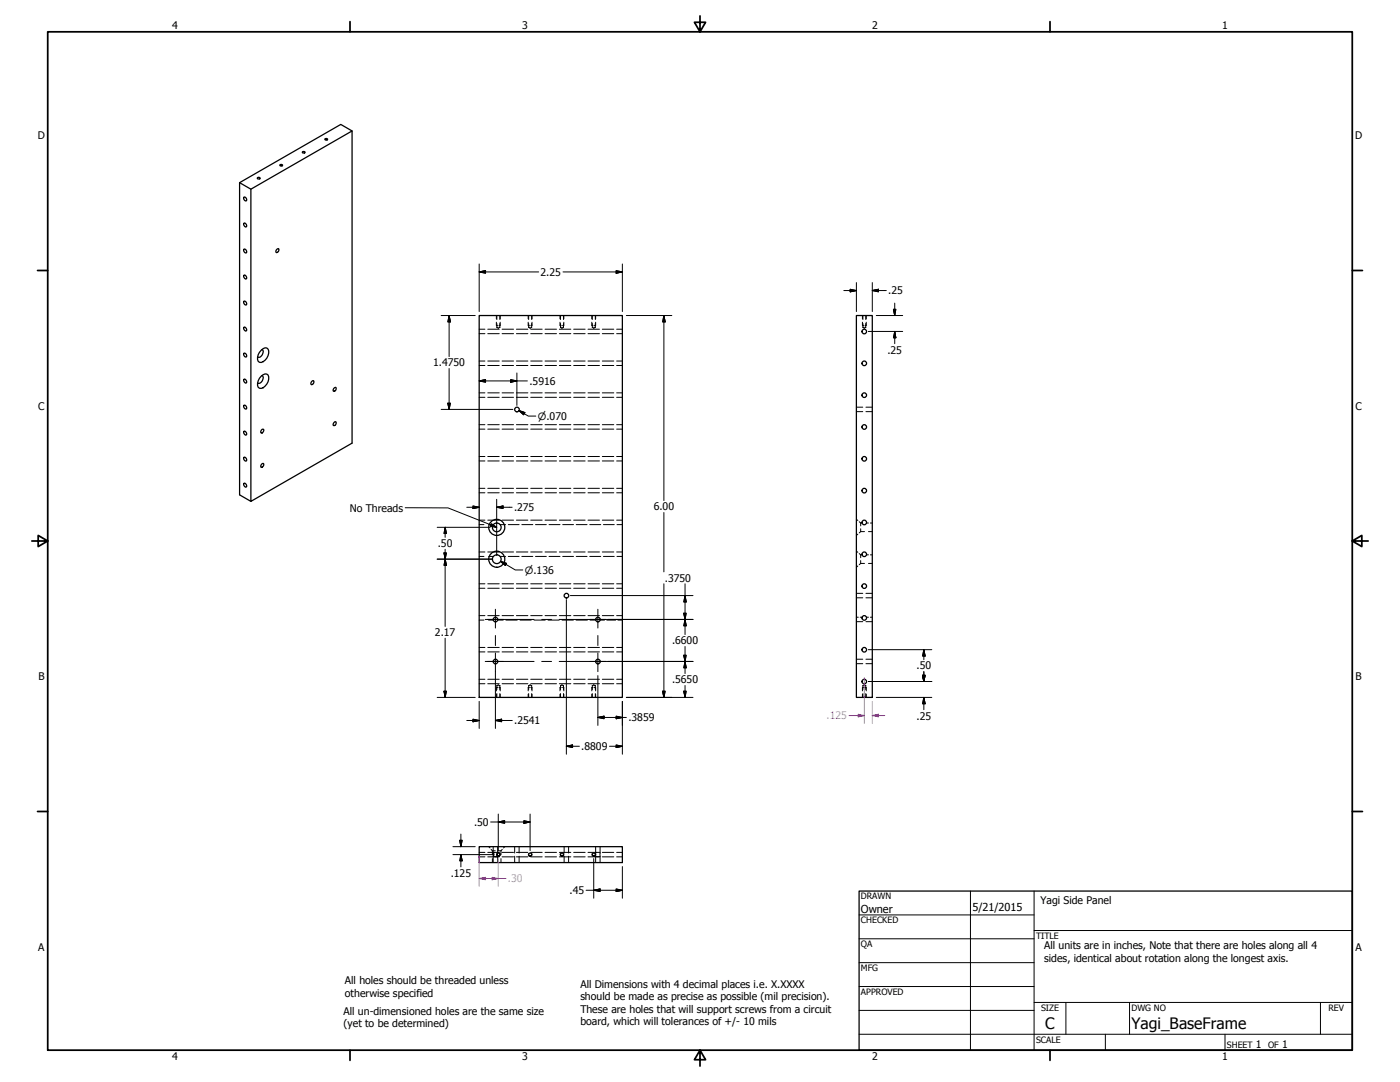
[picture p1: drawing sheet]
<svg xmlns="http://www.w3.org/2000/svg" width="559mm" height="432mm" viewBox="0 0 559 432" stroke-linecap="round" stroke-linejoin="round" font-family="sans-serif">
<!-- layer: Visible (ANSI) -->
<g fill="none" stroke="#000" stroke-width=".51">
<path d="M129.8 55.4l1 .2-.6 .3-.6-.3zM140.5 52.3l-4.5-2.6-40.4 23.2v124.6l4.5 2.6M95.6 72.9l4.5 2.6 40.4-23.2v124.5l-40.4 23.3v-124.6M97.3 78.7a.97 .97 0 0 1 1 .4 .97 .97 0 0 1 .1 1 .97 .97 0 0 1-1-.4 .97 .97 0 0 1-.1-1zM102.8 70.9l.5-.2 .5 .4-.1 .3h-.9zM111.6 65.9l.6-.3 .6 .3-.6 .4zM120.8 60.5h.8l.2 .3-.2 .2h-.8zM97.3 99.4a.97 .97 0 0 1 1 .4 .97 .97 0 0 1 .1 1.1 .97 .97 0 0 1-1-.4 .97 .97 0 0 1-.1-1.1zM97.3 89.1a.95 .95 0 0 1 1 .4 .95 .95 0 0 1 .1 1 .95 .95 0 0 1-1-.4 .95 .95 0 0 1-.1-1zM110.4 99.6l.7-.4a1.05 1.05 0 0 1-.7 1.6l-.3-.2zM97.3 109.9a.95 .95 0 0 1 1 .3 .95 .95 0 0 1 .1 1.1 .95 .95 0 0 1-1-.4 .95 .95 0 0 1-.1-1zM97.3 130.6a.95 .95 0 0 1 1 .4 .95 .95 0 0 1 .1 1 .95 .95 0 0 1-1-.4 .95 .95 0 0 1-.1-1z"/>
<path d="M97.3 120.2a.97 .97 0 0 1 1 .4 .97 .97 0 0 1 .1 1.1 .97 .97 0 0 1-1-.4 .97 .97 0 0 1-.1-1.1zM104.3 139.8l1.5-1 .7 .1a3.5 3.5 0 0 1-1.5 5.4l-1.4 .3a2.62 2.62 0 0 1 0-4zM104.5 139.5l.4 .2a2.27 2.27 0 0 1-1.6 2.9l-.5-.2M191.3 125.9h57.1v152.4h-57.1zM341.8 125.9h6.4v152.4h-6.4zM97.3 151.4a.95 .95 0 0 1 1 .4 .95 .95 0 0 1 .1 1 .95 .95 0 0 1-1-.4 .95 .95 0 0 1-.1-1zM97.3 141a.97 .97 0 0 1 1 .4 .97 .97 0 0 1 .1 1 .97 .97 0 0 1-1-.4 .97 .97 0 0 1-.1-1zM104.3 150.1a1.79 1.79 0 0 1 2.7-.4 4 4 0 0 1-3.4 5.2 2.23 2.23 0 0 1-.5-2.9zM104.5 149.9a1.83 1.83 0 0 1 .2 2.1 1.83 1.83 0 0 1-1.9 .8M124.7 152l.4-.1a1.05 1.05 0 0 1-.8 1.6l-.2-.7zM133.2 155l.8-.4a1.05 1.05 0 0 1-.8 1.6l-.2-.2zM97.3 172.1a.95 .95 0 0 1 1 .4 .95 .95 0 0 1 .1 1 .95 .95 0 0 1-1-.3 .95 .95 0 0 1-.1-1.1z"/>
<path d="M97.3 161.7a.97 .97 0 0 1 1 .4 .97 .97 0 0 1 .1 1.1 .97 .97 0 0 1-1-.4 .97 .97 0 0 1-.1-1.1zM104.3 171.6l.3-.3 .7 .1a1.25 1.25 0 0 1-1 1.4l-.2-.2zM133.6 168.3h.4a1 1 0 0 1-.8 1.6l-.2-.7zM97.3 192.9a.95 .95 0 0 1 1 .4 .95 .95 0 0 1 .1 1 .95 .95 0 0 1-1-.4 .95 .95 0 0 1-.1-1zM97.3 182.5a.97 .97 0 0 1 1 .4 .97 .97 0 0 1 .1 1.1 .97 .97 0 0 1-1-.4 .97 .97 0 0 1-.1-1.1zM104.3 185.4l.7-.5 .3 .3a1.25 1.25 0 0 1-1 1.4l-.2-.3zM191.3 337.9h57.1v6.3h-57.1z"/>
<circle cx="345" cy="132.3" r=".92"/>
<circle cx="345" cy="145" r=".92"/>
<circle cx="345" cy="157.7" r=".92"/>
<circle cx="206.3" cy="163.4" r=".92"/>
<circle cx="345" cy="170.4" r=".92"/>
<circle cx="345" cy="195.8" r=".92"/>
<circle cx="345" cy="183.1" r=".92"/>
<circle cx="198.3" cy="210.5" r="1.75"/>
<circle cx="198.3" cy="210.5" r="3.2"/>
<circle cx="345" cy="208.5" r=".92"/>
<circle cx="198.3" cy="223.2" r="1.75"/>
<circle cx="198.3" cy="223.2" r="3.2"/>
<circle cx="226.1" cy="237.7" r=".92"/>
<circle cx="345" cy="233.9" r=".92"/>
<circle cx="345" cy="221.2" r=".92"/>
<circle cx="197.8" cy="247.2" r=".92"/>
<circle cx="238.7" cy="247.2" r=".92"/>
<circle cx="345" cy="259.3" r=".92"/>
<circle cx="345" cy="246.6" r=".92"/>
<circle cx="197.8" cy="264" r=".92"/>
<circle cx="238.7" cy="264" r=".92"/>
<circle cx="345" cy="272" r=".92"/>
<circle cx="198.9" cy="341" r=".6"/>
<circle cx="211.6" cy="341" r=".6"/>
<circle cx="224.3" cy="341" r=".6"/>
<circle cx="237" cy="341" r=".6"/>
</g>
<!-- layer: Hidden (ANSI) -->
<g fill="none" stroke="#000" stroke-width=".4">
<path d="M191.3 131.4h2.2M191.3 133.2h2.2M194.7 131.4h4.6M194.7 133.2h4.6M198.1 129.9h.5M198.3 125.9v1.6M198.3 129.1v1.5M198.3 130.6h.4M198.3 130.6l.2 .1M198.7 130.9h.4M199.1 130.6h.4M199.1 129.9h.5"/>
<path d="M199.5 125.9v1.6M199.5 129.1v1.5M199.5 130.6l-.2 .1M200.4 131.4h4.6M200.4 133.2h4.6M206.1 131.4h4.6M206.1 133.2h4.6M210.8 129.9h.5M211 125.9v1.6M211 129.1v1.5M211 130.6h.4M211 130.6l.2 .1"/>
<path d="M211.4 130.9h.4M211.8 130.6h.4M211.8 129.9h.5M211.8 131.4h4.6M211.8 133.2h4.6M212.2 125.9v1.6M212.2 129.1v1.5M212.2 130.6l-.2 .1M217.6 131.4h4.5M217.6 133.2h4.5M223.3 131.4h4.5M223.3 133.2h4.5"/>
<path d="M223.5 129.9h.5M223.7 125.9v1.6M223.7 129.1v1.5M223.7 130.6h.4M223.7 130.6l.2 .1M224.1 130.9h.4M224.5 130.6h.4M224.5 129.9h.5M224.9 125.9v1.6M224.9 129.1v1.5M224.9 130.6l-.2 .1M229 131.4h4.6"/>
<path d="M229 133.2h4.6M234.7 131.4h4.6M234.7 133.2h4.6M236.2 129.9h.5M236.4 125.9v1.6M236.4 129.1v1.5M236.4 130.6h.4M236.4 130.6l.2 .1M236.8 130.9h.4M237.2 130.6h.4M237.2 129.9h.5M237.6 125.9v1.6"/>
<path d="M237.6 129.1v1.5M237.6 130.6l-.2 .1M240.4 131.4h4.6M240.4 133.2h4.6M246.1 131.4h2.3M246.1 133.2h2.3M344.2 129.9h.5M344.4 130.6h.4M344.4 125.9v1.6M344.4 129.1v1.5M344.4 130.6l.2 .1M344.8 130.9h.4"/>
<path d="M345.2 130.6h.4M345.2 129.9h.6M345.6 125.9v1.6M345.6 129.1v1.5M345.6 130.6l-.2 .1M191.3 156.8h2.2M191.3 158.6h2.2M191.3 144.1h2.2M191.3 145.9h2.2M194.7 156.8h4.6M194.7 158.6h4.6M194.7 144.1h4.6"/>
<path d="M194.7 145.9h4.6M200.4 156.8h4.6M200.4 158.6h4.6M200.4 144.1h4.6M200.4 145.9h4.6M206.1 156.8h4.6M206.1 158.6h4.6M206.1 144.1h4.6M206.1 145.9h4.6M211.8 156.8h4.6M211.8 158.6h4.6M211.8 144.1h4.6"/>
<path d="M211.8 145.9h4.6M217.6 156.8h4.5M217.6 158.6h4.5M217.6 144.1h4.5M217.6 145.9h4.5M223.3 156.8h4.5M223.3 158.6h4.5M223.3 144.1h4.5M223.3 145.9h4.5M229 156.8h4.6M229 158.6h4.6M229 144.1h4.6"/>
<path d="M229 145.9h4.6M234.7 156.8h4.6M234.7 158.6h4.6M234.7 144.1h4.6M234.7 145.9h4.6M240.4 156.8h4.6M240.4 158.6h4.6M240.4 144.1h4.6M240.4 145.9h4.6M246.1 156.8h2.3M246.1 158.6h2.3M246.1 144.1h2.3"/>
<path d="M246.1 145.9h2.3M191.3 169.5h2.2M191.3 171.3h2.2M194.7 169.5h4.6M194.7 171.3h4.6M200.4 169.5h4.6M200.4 171.3h4.6M206.1 169.5h4.6M206.1 171.3h4.6M211.8 169.5h4.6M211.8 171.3h4.6M217.6 169.5h4.5"/>
<path d="M217.6 171.3h4.5M223.3 169.5h4.5M223.3 171.3h4.5M229 169.5h4.6M229 171.3h4.6M234.7 169.5h4.6M234.7 171.3h4.6M240.4 169.5h4.6M240.4 171.3h4.6M246.1 169.5h2.3M246.1 171.3h2.3M341.8 164.3h2.6"/>
<path d="M341.8 162.5h2.6M345.6 164.3h2.6M345.6 162.5h2.6M191.3 194.9h2.2M191.3 196.7h2.2M191.3 182.2h2.2M191.3 184h2.2M194.7 194.9h4.6M194.7 196.7h4.6M194.7 182.2h4.6M194.7 184h4.6M200.4 194.9h4.6"/>
<path d="M200.4 196.7h4.6M200.4 182.2h4.6M200.4 184h4.6M206.1 194.9h4.6M206.1 196.7h4.6M206.1 182.2h4.6M206.1 184h4.6M211.8 194.9h4.6M211.8 196.7h4.6M211.8 182.2h4.6M211.8 184h4.6M217.6 194.9h4.5"/>
<path d="M217.6 196.7h4.5M217.6 182.2h4.5M217.6 184h4.5M223.3 194.9h4.5M223.3 196.7h4.5M223.3 182.2h4.5M223.3 184h4.5M229 194.9h4.6M229 196.7h4.6M229 182.2h4.6M229 184h4.6M234.7 194.9h4.6"/>
<path d="M234.7 196.7h4.6M234.7 182.2h4.6M234.7 184h4.6M240.4 194.9h4.6M240.4 196.7h4.6M240.4 182.2h4.6M240.4 184h4.6M246.1 194.9h2.3M246.1 196.7h2.3M246.1 182.2h2.3M246.1 184h2.3M191.3 207.6h2.2"/>
<path d="M191.3 209.4h1.9M194.7 207.6h4.6M195 209.4h1.9M199.6 209.4h2.2M200.4 207.6h4.6M202.9 209.4h4.3M206.1 207.6h4.6M208.3 209.4h4.4M211.8 207.6h4.6M213.7 209.4h4.4M217.6 207.6h4.5M219.1 209.4h4.4"/>
<path d="M223.3 207.6h4.5M224.6 209.4h4.3M229 207.6h4.6M230 209.4h4.3M234.7 207.6h4.6M235.4 209.4h4.4M240.4 207.6h4.6M240.9 209.4h4.3M246.1 207.6h2.3M246.3 209.4h2.1M341.8 220l.6 .4M341.8 207.3l.6 .4"/>
<path d="M342.4 213.2l-.6 .5M343 208.2l.5 .5M343.5 208.7v1.2M343.5 211v1.2M343.5 212.2l-.5 .5M343.5 212.2h1.6M343.5 208.7h.2M343.9 208.7h.2M345.9 208.7h.7M346.6 212.2h1.6M347.4 208.7h.8M191.3 233h2.2"/>
<path d="M191.3 234.8h2.2M191.3 220.3h2.2M191.3 222.1h1.9M194.7 233h4.6M194.7 234.8h4.6M194.7 220.3h4.6M195 222.1h1.9M199.6 222.1h2.2M200.4 233h4.6M200.4 234.8h4.6M200.4 220.3h4.6M202.9 222.1h4.3"/>
<path d="M206.1 233h4.6M206.1 234.8h4.6M206.1 220.3h4.6M208.3 222.1h4.4M211.8 233h4.6M211.8 234.8h4.6M211.8 220.3h4.6M213.7 222.1h4.4M217.6 233h4.5M217.6 234.8h4.5M217.6 220.3h4.5M219.1 222.1h4.4"/>
<path d="M223.3 233h4.5M223.3 234.8h4.5M223.3 220.3h4.5M224.6 222.1h4.3M229 233h4.6M229 234.8h4.6M229 220.3h4.6M230 222.1h4.3M234.7 233h4.6M234.7 234.8h4.6M234.7 220.3h4.6M235.4 222.1h4.4"/>
<path d="M240.4 233h4.6M240.4 234.8h4.6M240.4 220.3h4.6M240.9 222.1h4.3M246.1 233h2.3M246.1 234.8h2.3M246.1 220.3h2.3M246.3 222.1h2.1M341.8 238.6h2.6M341.8 236.8h2.6M342.4 225.9l-.6 .5M343 220.9l.5 .5"/>
<path d="M343.5 221.4v1.2M343.5 223.7v1.2M343.5 224.9l-.5 .5M343.5 224.9h1.6M343.5 221.4h.2M343.9 221.4h.2M345.6 238.6h2.6M345.6 236.8h2.6M345.9 221.4h.7M346.6 224.9h1.6M347.4 221.4h.8M191.3 258.4h2.2"/>
<path d="M191.3 245.7h2.2M191.3 247.5h1.9M194.7 258.4h4.6M194.7 245.7h4.6M195 247.5h1.9M198.6 247.5h2.3M200.4 258.4h4.6M200.4 245.7h4.6M201.9 247.5h4.5M206.1 258.4h4.6M206.1 245.7h4.6M207.6 247.5h4.4"/>
<path d="M211.8 258.4h4.6M211.8 245.7h4.6M213.2 247.5h4.4M217.6 258.4h4.5M217.6 245.7h4.5M218.8 247.5h4.4M223.3 258.4h4.5M223.3 245.7h4.5M224.3 247.5h4.6M229 258.4h4.6M229 245.7h4.6M229.9 247.5h4.5"/>
<path d="M234.7 258.4h4.6M234.7 245.7h4.6M235.5 247.5h2.3M239.5 247.5h1.8M240.4 258.4h4.6M240.4 245.7h4.6M242.2 247.5h3.5M246.1 258.4h2.3M246.1 245.7h2.3M246.6 247.5h1.8M341.8 248.1h2.6M341.8 246.3h.8"/>
<path d="M343.3 246.3h.9M345.6 248.1h2.6M345.8 246.3h.8M347.4 246.3h.8M191.3 271.1h2.2M191.3 272.9h2.2M191.3 260.2h2.2M194.7 271.1h4.6M194.7 272.9h4.6M194.7 260.2h4.6M198.1 274.4h.5M198.3 273.6h.4"/>
<path d="M198.3 273.6v1.6M198.3 276.8v1.5M198.5 273.6h-.2M198.7 273.4h.4M199.1 273.6h.4M199.1 274.4h.5M199.3 273.6h.2M199.5 273.6v1.6M199.5 276.8v1.5M200.4 271.1h4.6M200.4 272.9h4.6M200.4 260.2h4.6"/>
<path d="M206.1 271.1h4.6M206.1 272.9h4.6M206.1 260.2h4.6M210.8 274.4h.5M211 273.6h.4M211 273.6v1.6M211 276.8v1.5M211.2 273.6h-.2M211.4 273.4h.4M211.8 273.6h.4M211.8 274.4h.5M211.8 271.1h4.6"/>
<path d="M211.8 272.9h4.6M211.8 260.2h4.6M212 273.6h.2M212.2 273.6v1.6M212.2 276.8v1.5M217.6 271.1h4.5M217.6 272.9h4.5M217.6 260.2h4.5M223.3 271.1h4.5M223.3 272.9h4.5M223.3 260.2h4.5M223.5 274.4h.5"/>
<path d="M223.7 273.6h.4M223.7 273.6v1.6M223.7 276.8v1.5M223.9 273.6h-.2M224.1 273.4h.4M224.5 273.6h.4M224.5 274.4h.5M224.7 273.6h.2M224.9 273.6v1.6M224.9 276.8v1.5M229 271.1h4.6M229 272.9h4.6"/>
<path d="M229 260.2h4.6M234.7 271.1h4.6M234.7 272.9h4.6M234.7 260.2h4.6M236.2 274.4h.5M236.4 273.6h.4M236.4 273.6v1.6M236.4 276.8v1.5M236.6 273.6h-.2M236.8 273.4h.4M237.2 273.6h.4M237.2 274.4h.5"/>
<path d="M237.4 273.6h.2M237.6 273.6v1.6M237.6 276.8v1.5M240.4 271.1h4.6M240.4 272.9h4.6M240.4 260.2h4.6M246.1 271.1h2.3M246.1 272.9h2.3M246.1 260.2h2.3M341.8 264.9h2.6M341.8 263.1h2.6M344.2 274.4h.5"/>
<path d="M344.4 273.6h.4M344.4 273.6v1.6M344.4 276.8v1.5M344.6 273.6h-.2M344.8 273.4h.4M345.2 273.6h.4M345.2 274.4h.6M345.4 273.6h.2M345.6 273.6v1.6M345.6 276.8v1.5M345.6 264.9h2.6M345.6 263.1h2.6"/>
<path d="M195.1 337.9l.5 .5M196 339l.5 .5M196.5 339.5h1.2M196.5 339.5v1.6M196.8 337.9v2.5M198.6 337.9v2.5M198.8 339.5h1.2M200 339.5v1.6M200.5 339l-.5 .5M201.5 337.9l-.5 .5M205.4 337.9v2.5M207.2 337.9v2.5"/>
<path d="M225.2 337.9v2.5M226.9 337.9v2.5M237.7 337.9v2.5M239.5 337.9v2.5M191.3 340.2h2.2M191.3 341.9h2.2M194.7 340.2h4.6M194.7 341.9h4.6M196.5 342.6v1.6M196.8 341.7v2.5M197.1 340.2l-.3 .4a1.03 1.03 0 0 0 .5 1.3 1.03 1.03 0 0 0 1.3-.3l-.2-1.4M197.5 340.2l-.5 .4-.1 .5a1.54 1.54 0 0 0 2.7 0l-.1-.5-.5-.4"/>
<path d="M198.6 341.7v2.5M200 342.6v1.6M200.4 340.2h4.6M200.4 341.9h4.6M205.4 341.7v2.5M206.1 340.2h4.6M206.1 341.9h4.6M207.2 341.7v2.5M211.8 340.2h4.6M211.8 341.9h4.6M217.6 340.2h4.5M217.6 341.9h4.5"/>
<path d="M223.3 340.2h4.5M223.3 341.9h4.5M225.2 341.7v2.5M226.9 341.7v2.5M229 340.2h4.6M229 341.9h4.6M234.7 340.2h4.8v.4a1.03 1.03 0 0 1-.4 1.3 1.03 1.03 0 0 1-1.4-.3l.3-1.4M234.7 341.9h4.6M237.7 341.7v2.5M239.5 341.7v2.5M240.4 340.2h4.6M240.4 341.9h4.6"/>
<path d="M246.1 340.2h2.3M246.1 341.9h2.3"/>
</g>
<!-- layer: Hidden Narrow (ANSI) -->
<g fill="none" stroke="#000" stroke-width=".4">
<path d="M198.1 125.9v1.4M198.1 128.6v1.3M199.6 125.9v1.4M199.6 128.6v1.3M210.8 125.9v1.4M210.8 128.6v1.3M212.3 125.9v1.4M212.3 128.6v1.3M223.5 125.9v1.4M223.5 128.6v1.3M225 125.9v1.4M225 128.6v1.3"/>
<path d="M236.2 125.9v1.4M236.2 128.6v1.3M237.7 125.9v1.4M237.7 128.6v1.3M344.2 125.9v1.4M344.2 128.6v1.3M345.8 125.9v1.4M345.8 128.6v1.3M198.1 274.4v1.3M198.1 277.1v1.2M199.6 274.4v1.3M199.6 277.1v1.2"/>
<path d="M210.8 274.4v1.3M210.8 277.1v1.2M212.3 274.4v1.3M212.3 277.1v1.2M223.5 274.4v1.3M223.5 277.1v1.2M225 274.4v1.3M225 277.1v1.2M236.2 274.4v1.3M236.2 277.1v1.2M237.7 274.4v1.3M237.7 277.1v1.2"/>
<path d="M344.2 274.4v1.3M344.2 277.1v1.2M345.8 274.4v1.3M345.8 277.1v1.2M198.2 340.7v.5l.7 .6 .5-.2 .2-.9M210.9 340.7v.5l.7 .6 .5-.2 .2-.9M223.6 340.7v.5l.7 .6 .5-.2 .2-.9M236.3 340.7v.5l.7 .6 .5-.2 .2-.9"/>
</g>
<!-- layer: Border (ANSI) -->
<g fill="none" stroke="#000" stroke-width=".7">
<path d="M19 12.7h520.8v406.4h-520.8zM139.7 8.6v4.1M279.4 6.3v6.4l-2.2-3.8h4.4l-2.2 3.8M419.1 8.6v4.1M15 107.9h4M539.8 107.9h4M12.7 215.9h6.3l-3.8-2.2v4.4l3.8-2.2M539.8 215.9l3.8 2.2v-4.4l-3.8 2.2h6.3M15 323.8h4M539.8 323.8h4M139.7 419.1v4.1M279.4 419.1l2.2 3.8h-4.4l2.2-3.8v6.3"/>
<path d="M419.1 419.1v4.1"/>
</g>
<!-- layer: Title (ANSI) -->
<g fill="none" stroke="#000" stroke-width=".4">
<path d="M387.3 355.6v63.5M412.7 355.6v63.5M342.9 365.1h69.8M342.9 374.6h69.8M412.7 371.3h127.1M342.9 384.2h69.8M342.9 393.7h69.8M342.9 412.7h196.9M342.9 403.2h69.8M412.7 400h127.1M425.4 400v12.7M441.2 412.7v6.4"/>
<path d="M450.8 400v12.7M488.9 412.7v6.4M527 400v12.7"/>
</g>
<path d="M342.9 355.6h196.9v63.5h-196.9z" fill="none" stroke="#000" stroke-width=".51"/>
<!-- layer: Dimension (ANSI) -->
<g fill="none" stroke="#000" stroke-width=".4">
<path d="M191.3 108.5l2.5-.5v1zM191.3 108.5h23.7M191.3 105.3v19M224.7 108.5h23.7M245.9 108l2.5 .5-2.5 .5zM248.4 105.3v19M336.8 116h5M339.3 115.4l2.5 .6-2.5 .5zM341.8 112.8v11.5M348.2 116l2.4-.6v1.1zM348.2 116h5.6M348.2 112.8v11.5"/>
<path d="M176.1 125.9h13.6M179.3 125.9l.5 2.6h-1zM179.3 125.9v16.4M250 125.9h18.2M265 125.9l.5 2.6h-1zM265 125.9v73.9M346.6 132.3h13.7M349.8 125.9h10.5M356.6 123.4h1l-.5 2.5zM357.1 132.3l.5 2.5h-1zM357.1 121v4.9M357.1 132.3v4.9"/>
<path d="M179.3 147.1v16.3M191.3 152l2.5-.5v1zM191.3 152h19.2M203.8 151.5l2.5 .5-2.5 .5zM206.3 148.8v13M176.1 163.4h28.6M178.8 160.9h1l-.5 2.5zM207.1 163.8l2.4 .9-.5 .8zM207.1 163.8l3.8 2.3h3M198.2 199.3v22.3M174.5 210.4h21.1M177.7 210.4l.5 2.5h-1z"/>
<path d="M177.7 210.4v4M177.7 219.2v30.8M186.3 202.4h5M188.8 201.9l2.5 .5-2.5 .5zM198.2 202.4l2.6-.5v1zM198.2 202.4h6.2M265 204.5v23.7M174.5 223.1h22.2M177.2 220.7h1l-.5 2.4zM177.7 223.1l.5 2.5h-1zM199.8 224l2.4 .9-.5 .8zM199.8 224l5.9 3.5h3"/>
<path d="M226.1 239.3v7.8M227.6 237.7h49M265 233v45.3M273.4 237.7l.5 2.5h-1zM273.4 233v20.2M177.7 254.7v23.6M226.1 247.3v16.6M242.7 247.2h33.9M272.9 244.7h1l-.5 2.5zM273.4 247.2l.5 2.5h-1zM273.4 258v10.8M346.6 259.3h25.3"/>
<path d="M368.7 259.3l.6 2.5h-1.1zM368.7 259.3v4M174.5 278.3h15.2M177.2 275.8h1l-.5 2.5zM191.3 279.9v10.8M197.7 268v22.7M226.1 264.1v36.9M238.6 269.6v19.9M242.7 264h33.9M248.4 279.9v21.1M250 278.3h26.6M264.5 275.8h1l-.5 2.5z"/>
<path d="M272.9 275.8h1l-.5 2.5zM272.9 261.5h1l-.5 2.5zM273.4 264l.5 2.5h-1zM273.4 273.6v4.7M346.6 272h25.3M349.8 278.3h22.1M368.2 269.5h1.1l-.6 2.5zM368.7 278.3l.6 2.6h-1.1zM368.7 268v4M368.7 278.3v4.9M186.3 287.5h5M188.8 287l2.5 .5-2.5 .5z"/>
<path d="M197.7 287.5l2.5-.5v1zM197.7 287.5h6.8M226.1 297.8l2.4-.5v1zM226.1 297.8h5.2M238.6 286.3l2.5-.5v1zM238.6 286.3h11.4M243.3 297.8h5.1M245.9 285.8l2.5 .5-2.5 .5zM245.9 297.3l2.5 .5-2.5 .5zM180.8 337.9h8.9M183.5 335.3h1l-.5 2.6zM184 332.9v5"/>
<path d="M195.8 328h15.8M198.9 328l2.5-.5v1zM198.9 324.9v14.6M209.1 327.5l2.5 .5-2.5 .5zM211.6 324.9v14.6M180.8 341.1h16.5M184 341.1l.5 2.4h-1zM184 341.1v4.8M233.9 355.3h14.5M237 355.3l2.5-.5v1zM237 342.6v15.9M245.9 354.8l2.5 .5-2.5 .5z"/>
<path d="M248.4 345.8v12.7"/>
</g>
<g fill="#000" stroke="#000" stroke-width=".4">
<path d="M191.3 108.5l2.5-.5zM191.3 108.5l2.5-.5v1zM245.9 109l2.5-.5zM245.9 108l2.5 .5-2.5 .5zM339.3 116.5l2.5-.5zM339.3 115.4l2.5 .6-2.5 .5zM348.2 116l2.4-.6zM348.2 116l2.4-.6v1.1zM179.3 125.9l.5 2.6zM179.3 125.9l.5 2.6h-1zM265 125.9l.5 2.6zM265 125.9l.5 2.6h-1z"/>
<path d="M356.6 123.4l.5 2.5zM356.6 123.4h1l-.5 2.5zM357.1 132.3l.5 2.5zM357.1 132.3l.5 2.5h-1zM191.3 152l2.5-.5zM191.3 152l2.5-.5v1zM203.8 152.5l2.5-.5zM203.8 151.5l2.5 .5-2.5 .5zM178.8 160.9l.5 2.5zM178.8 160.9h1l-.5 2.5zM207.1 163.8l2.4 .9zM207.1 163.8l2.4 .9-.5 .8z"/>
<path d="M177.7 210.4l.5 2.5zM177.7 210.4l.5 2.5h-1zM188.8 202.9l2.5-.5zM188.8 201.9l2.5 .5-2.5 .5zM198.2 202.4l2.6-.5zM198.2 202.4l2.6-.5v1zM177.2 220.7l.5 2.4zM177.2 220.7h1l-.5 2.4zM177.7 223.1l.5 2.5zM177.7 223.1l.5 2.5h-1zM199.8 224l2.4 .9zM199.8 224l2.4 .9-.5 .8z"/>
<path d="M272.9 244.7l.5 2.5zM272.9 244.7h1l-.5 2.5zM273.4 247.2l.5 2.5zM273.4 247.2l.5 2.5h-1zM273.4 237.7l.5 2.5zM273.4 237.7l.5 2.5h-1zM177.2 275.8l.5 2.5zM177.2 275.8h1l-.5 2.5zM264.5 275.8l.5 2.5zM264.5 275.8h1l-.5 2.5zM272.9 275.8l.5 2.5zM272.9 275.8h1l-.5 2.5z"/>
<path d="M272.9 261.5l.5 2.5zM272.9 261.5h1l-.5 2.5zM273.4 264l.5 2.5zM273.4 264l.5 2.5h-1zM368.2 269.5l.5 2.5zM368.2 269.5h1.1l-.6 2.5zM368.7 259.3l.6 2.5zM368.7 259.3l.6 2.5h-1.1zM188.8 288l2.5-.5zM188.8 287l2.5 .5-2.5 .5zM197.7 287.5l2.5-.5zM197.7 287.5l2.5-.5v1z"/>
<path d="M226.1 297.8l2.4-.5zM226.1 297.8l2.4-.5v1zM238.6 286.3l2.5-.5zM238.6 286.3l2.5-.5v1zM245.9 286.8l2.5-.5zM245.9 285.8l2.5 .5-2.5 .5zM245.9 298.3l2.5-.5zM245.9 297.3l2.5 .5-2.5 .5zM368.7 278.3l.6 2.6zM368.7 278.3l.6 2.6h-1.1zM183.5 335.3l.5 2.6zM183.5 335.3h1l-.5 2.6z"/>
<path d="M198.9 328l2.5-.5zM198.9 328l2.5-.5v1zM209.1 328.5l2.5-.5zM209.1 327.5l2.5 .5-2.5 .5zM184 341.1l.5 2.4zM184 341.1l.5 2.4h-1zM237 355.3l2.5-.5zM237 355.3l2.5-.5v1zM245.9 355.8l2.5-.5zM245.9 354.8l2.5 .5-2.5 .5z"/>
</g>
<path d="M345 270.4v18.3M348.2 279.9v8.8M338.8 285.6h6.2M342.5 285.1l2.5 .5-2.5 .5zM348.2 285.6l2.4-.5v1zM348.2 285.6h5M191.3 350.6l2.5-.5v1zM191.3 350.6h10.7M191.3 341.8v12M196.4 350.1l2.5 .5-2.5 .5zM198.9 342.6v11.2" fill="none" stroke="#f0f" stroke-width=".4"/>
<g fill="#f0f" stroke="#f0f" stroke-width=".4">
<path d="M342.5 286.1l2.5-.5z"/>
<path d="M342.5 285.1l2.5 .5-2.5 .5z"/>
<path d="M348.2 285.6l2.4-.5z"/>
<path d="M348.2 285.6l2.4-.5v1z"/>
<path d="M196.4 351.1l2.5-.5z"/>
<path d="M196.4 350.1l2.5 .5-2.5 .5z"/>
<path d="M191.3 350.6l2.5-.5z"/>
<path d="M191.3 350.6l2.5-.5v1z"/>
</g>
<!-- layer: Center Mark (ANSI) -->
<path d="M194.6 247.2h6.3M235.5 247.2h6.3M194.6 264h6.3M235.5 264h6.3" fill="none" stroke="#000" stroke-width=".4"/>
<!-- layer: Centerline (ANSI) -->
<path d="M193.7 247.2h19.5M197.7 243.1v7.5M197.7 253.6v4M216.2 247.2h4M223.2 247.2h19.5M238.6 243.1v7.5M238.6 253.6v4M193.7 264h19.5M197.7 260.6v7.4M216.2 264h4M223.2 264h19.5M238.6 260.6v7.4" fill="none" stroke="#000" stroke-width=".4"/>
<!-- layer: Symbol (ANSI) -->
<path d="M161.7 202.6l17.1 .1 19.4 7.7M196.2 209l2 1.4-2.4-.5z" fill="none" stroke="#000" stroke-width=".4"/>
<path d="M195.8 209.9l2.4 .5zM196.2 209l2 1.4-2.4-.5z" fill="#000" stroke="#000" stroke-width=".4"/>
<g font-size="6.3">
<text x="417.2" y="410.6">C</text>
<text x="451.6" y="410.7">Yagi_BaseFrame</text>
</g>
<g font-size="4.4">
<text x="343.7" y="364.3">Owner</text>
<text x="388.1" y="363.7">5/21/2015</text>
</g>
<g font-size="4.2">
<text x="68.7" y="11.7">4</text>
<text x="208.4" y="11.7">3</text>
<text x="348.1" y="11.7">2</text>
<text x="487.8" y="11.7">1</text>
<text x="15.1" y="55.5">D</text>
<text x="540.9" y="55.5">D</text>
<text x="215.8" y="110">2.25</text>
<text x="354.5" y="117.5">.25</text>
<text x="354.2" y="141.1">.25</text>
<text x="172.9" y="146.2">1.4750</text>
<text x="211.3" y="153.5">.5916</text>
<text x="15.2" y="163.4">C</text>
<text x="541" y="163.4">C</text>
<text x="205.2" y="204">.275</text>
<text x="260.9" y="203.6">6.00</text>
<text x="139.6" y="204.2">No Threads</text>
<text x="174.8" y="218.3">.50</text>
<text x="265.4" y="232.2">.3750</text>
<text x="173.6" y="253.9">2.17</text>
<text x="268.2" y="257.1">.6600</text>
<text x="365.8" y="267.1">.50</text>
<text x="15.3" y="271.4">B</text>
<text x="268.2" y="272.7">.5650</text>
<text x="541.1" y="271.4">B</text>
<text x="250.8" y="287.8">.3859</text>
<text x="365.8" y="287.1">.25</text>
<text x="205.2" y="289.1">.2541</text>
<text x="232" y="299.3">.8809</text>
<text x="189.2" y="329.6">.50</text>
<text x="179.9" y="349.8">.125</text>
<text x="227.3" y="356.7">.45</text>
<text x="415.3" y="360.8">Yagi Side Panel</text>
<text x="15.2" y="379.3">A</text>
<text x="416.8" y="378.7">All units are in inches, Note that there are holes along all 4</text>
<text x="416.8" y="383.7">sides, identical about rotation along the longest axis.</text>
<text x="541" y="379.3">A</text>
<text x="137.7" y="392.7">All holes should be threaded unless</text>
<text x="231.6" y="394.1">All Dimensions with 4 decimal places i.e. X.XXXX</text>
<text x="137.7" y="397.8">otherwise specified</text>
<text x="231.6" y="399.2">should be made as precise as possible (mil precision).</text>
<text x="137.2" y="405">All un-dimensioned holes are the same size</text>
<text x="231.6" y="404.2">These are holes that will support screws from a circuit</text>
<text x="137.2" y="410">(yet to be determined)</text>
<text x="231.6" y="409.2">board, which will tolerances of +/- 10 mils</text>
<text x="501.3" y="418.3">1</text>
<text x="511.8" y="418.3">1</text>
<text x="68.7" y="423.2">4</text>
<text x="208.4" y="423.2">3</text>
<text x="348.1" y="423.2">2</text>
<text x="487.8" y="423.2">1</text>
</g>
<g font-size="4.2" fill="#f0f">
<text x="329.9" y="287.1">.125</text>
<text x="202.8" y="352.1">.30</text>
</g>
<g font-size="4">
<text x="214.7" y="167.5">⌀.070</text>
<text x="209.5" y="228.9">⌀.136</text>
</g>
<g font-size="3.5">
<text x="343.7" y="358.9">DRAWN</text>
<text x="343.7" y="368.5">CHECKED</text>
<text x="413.5" y="374.6">TITLE</text>
<text x="343.7" y="378">QA</text>
<text x="343.7" y="387.5">MFG</text>
<text x="343.7" y="397.1">APPROVED</text>
<text x="415.5" y="403.4">SIZE</text>
<text x="451.6" y="403.4">DWG NO</text>
<text x="530.3" y="403.4">REV</text>
<text x="413.5" y="416.1">SCALE</text>
<text x="489.7" y="418.3">SHEET</text>
<text x="506.2" y="418.3">OF</text>
</g>
</svg>
